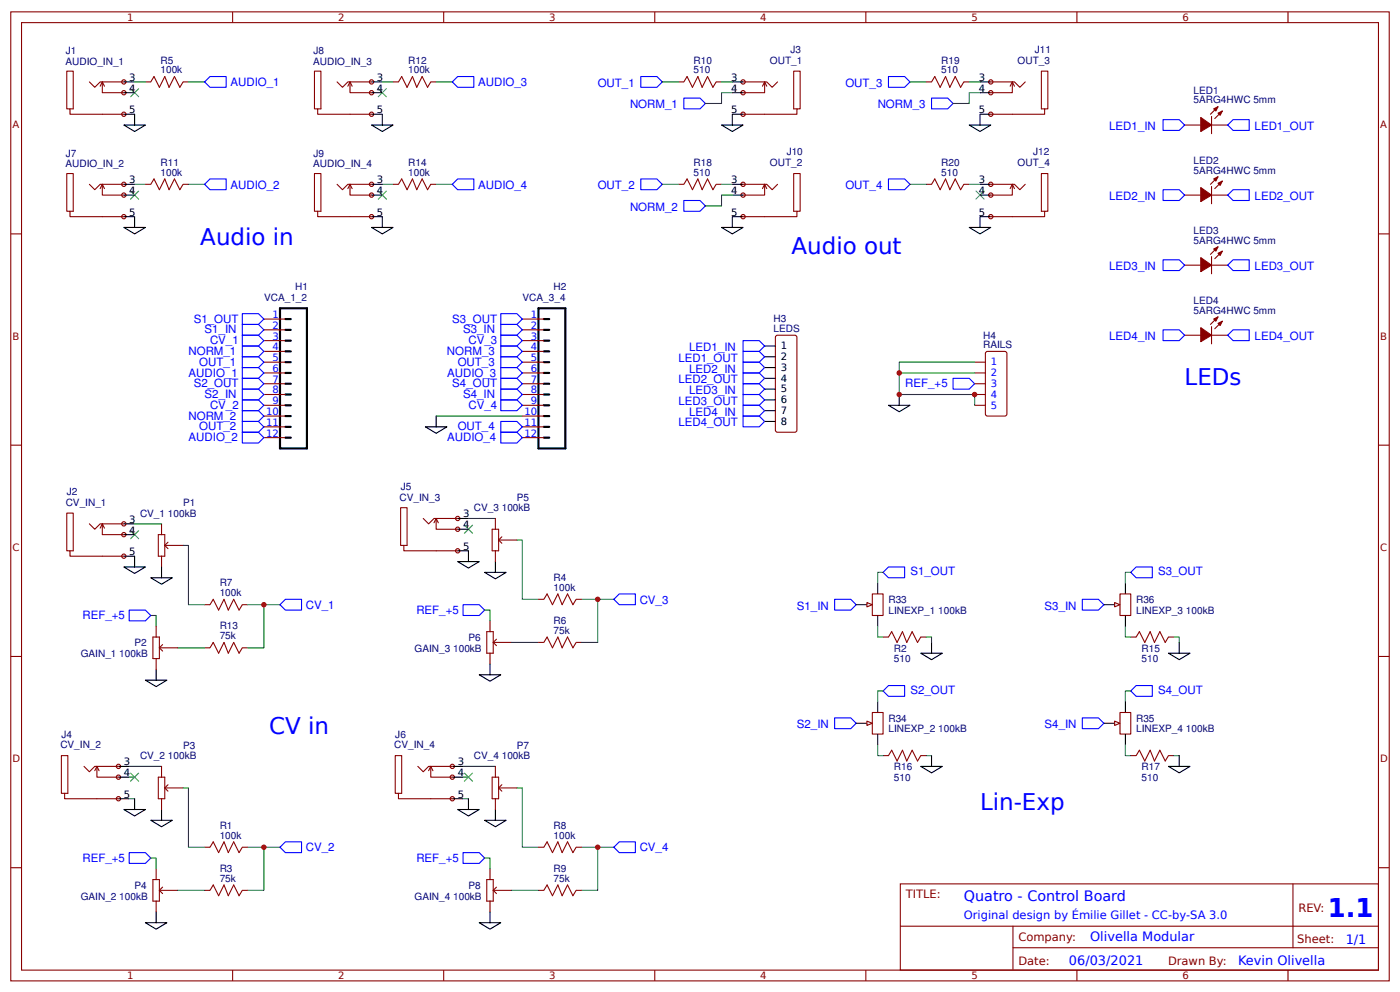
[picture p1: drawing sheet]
<svg xmlns="http://www.w3.org/2000/svg" width="344mm" height="243mm" viewBox="0 0 344 243" stroke-linecap="round" stroke-linejoin="round" font-family="sans-serif">
<g fill="none" stroke="#800" stroke-width=".26">
<path d="M2.6 2.9h338.7v237.9h-338.7zM5.3 5.6h333.4v232.5h-333.4zM57.1 2.9v2.7M109 2.9v2.7M160.9 2.9v2.7M212.7 2.9v2.7M264.6 2.9v2.7M316.4 2.9v2.7M35.7 20.1h1.3l.8-1.3 1.4 2.6 1.3-2.6 1 2.6 1.4-2.6 1.3 2.6 .8-1.3h1.3M96.6 20.1h1.3l.8-1.3 1.3 2.6 1.3-2.6 1.1 2.6 1.3-2.6 1.3 2.6 .8-1.3h1.4M166.7 20.1h1.3l.8-1.3 1.3 2.6 1.3-2.6 1.1 2.6 1.3-2.6 1.4 2.6 .7-1.3h1.4M227.5 20.1h1.4l.8-1.3 1.3 2.6 1.3-2.6 1.1 2.6 1.3-2.6 1.3 2.6 .8-1.3h1.3"/>
<path d="M291 30.7h4M297.7 30.7h3.9M297.7 28.6v4.2M299.2 26.2l-1.8 1.8M300.3 27.3l-1.9 1.8M2.6 57.4h2.7M35.7 45.2h1.3l.8-1.3 1.4 2.7 1.3-2.7 1 2.7 1.4-2.7 1.3 2.7 .8-1.4h1.3M96.6 45.2h1.3l.8-1.3 1.3 2.7 1.3-2.7 1.1 2.7 1.3-2.7 1.3 2.7 .8-1.4h1.4M166.7 45.2h1.3l.8-1.3 1.3 2.7 1.3-2.7 1.1 2.7 1.3-2.7 1.4 2.7 .7-1.4h1.4M227.5 45.2h1.4l.8-1.3 1.3 2.7 1.3-2.7 1.1 2.7 1.3-2.7 1.3 2.7 .8-1.4h1.3M291 47.9h4M297.7 45.8v4.2"/>
<path d="M297.7 47.9h3.9M299.2 43.4l-1.8 1.8M300.3 44.4l-1.9 1.9M338.7 57.4h2.6M291 65.1h4M297.7 63v4.2M297.7 65.1h3.9M299.2 60.6l-1.8 1.8M299.2 77.8l-1.8 1.8M300.3 61.6l-1.9 1.9M300.3 78.8l-1.9 1.9M239.4 88.9h2.7"/>
<path d="M239.4 91.5h2.7M239.4 94.2h2.7M239.4 96.8h2.7M239.4 99.5h2.7M242.2 86.5l.4-.2h4.3l.4 .2 .1 15.1-.3 .5h-4.5l-.4-.2zM291 82.3h4M297.7 80.2v4.2M297.7 82.3h3.9M2.6 109.3h2.7M338.7 109.3h2.6M38.9 131.2h1.6v5.3h-1.6zM39.7 128.6v2.6"/>
<path d="M39.7 136.5v2.7M40.7 133.9h4.3M41.3 133.1l-.8 .8 .8 .8M120.9 129.9h1.6v5.3h-1.6zM121.7 127.3v2.6M121.7 135.2v2.6M122.8 132.6h4.2M123.3 131.8l-.8 .8 .8 .7M37.6 156.4h1.6v5.3h-1.6zM38.4 153.7v2.7M39.4 159h4.3M40 158.2l-.8 .8 .8 .8"/>
<path d="M50.3 159h1.3l.8-1.3 1.3 2.6 1.3-2.6 1.1 2.6 1.3-2.6 1.3 2.6 .8-1.3h1.4M50.3 148.4h1.3l.8-1.3 1.3 2.7 1.3-2.7 1.1 2.7 1.3-2.7 1.3 2.7 .8-1.4h1.4M119.6 155h1.6v5.3h-1.6zM120.4 152.4v2.6M121.4 157.7h4.3M122 156.9l-.8 .8 .8 .8M132.3 147.1h1.3l.8-1.3 1.3 2.6 1.4-2.6 1 2.6 1.3-2.6 1.4 2.6 .8-1.3h1.3M132.3 157.7h1.3l.8-1.3 1.3 2.6 1.4-2.6 1 2.6 1.3-2.6 1.4 2.6 .8-1.3h1.3M214.3 145.8h2.7v5.3h-2.7zM217 156.4h1.3l.8-1.4 1.3 2.7 1.3-2.7 1.1 2.7 1.3-2.7 1.3 2.7 .8-1.3h1.3M277.8 156.4h1.3l.8-1.4 1.4 2.7 1.3-2.7 1 2.7 1.4-2.7 1.3 2.7 .8-1.3h1.3M2.6 161.1h2.7"/>
<path d="M38.4 161.7v2.6M120.4 160.3v2.7M338.7 161.1h2.6M38.9 190.8h1.6v5.3h-1.6zM39.7 188.1v2.7M39.7 196.1v2.6M40.7 193.4h4.3M41.3 192.6l-.8 .8 .8 .8M120.9 190.8h1.6v5.3h-1.6zM121.7 188.1v2.7M121.7 196.1v2.6M122.8 193.4h4.2"/>
<path d="M123.3 192.6l-.8 .8 .8 .8M217 185.5h1.3l.8-1.4 1.3 2.7 1.3-2.7 1.1 2.7 1.3-2.7 1.3 2.7 .8-1.3h1.3M277.8 185.5h1.3l.8-1.4 1.4 2.7 1.3-2.7 1 2.7 1.4-2.7 1.3 2.7 .8-1.3h1.3M2.6 213h2.7M37.6 215.9h1.6v5.3h-1.6zM38.4 213.3v2.6M39.4 218.5h4.3M40 217.8l-.8 .7 .8 .8M50.3 208h1.3l.8-1.4 1.3 2.7 1.3-2.7 1.1 2.7 1.3-2.7 1.3 2.7 .8-1.3h1.4M50.3 218.5h1.3l.8-1.3 1.3 2.7 1.3-2.7 1.1 2.7 1.3-2.7 1.3 2.7 .8-1.4h1.4M119.6 215.9h1.6v5.3h-1.6zM120.4 213.3v2.6"/>
<path d="M121.4 218.5h4.3M122 217.8l-.8 .7 .8 .8M132.3 208h1.3l.8-1.4 1.3 2.7 1.4-2.7 1 2.7 1.3-2.7 1.4 2.7 .8-1.3h1.3M132.3 218.5h1.3l.8-1.3 1.3 2.7 1.4-2.7 1 2.7 1.3-2.7 1.4 2.7 .8-1.4h1.3M221.2 217h117.5v21.1h-117.5zM317.7 217v15.6M338.7 213h2.6M38.4 221.2v2.6M57.1 238.1v2.7M109 238.1v2.7M120.4 221.2v2.6M160.9 238.1v2.7"/>
<path d="M212.7 238.1v2.7M221.2 227.3h117.4M248.9 232.6h89.7M248.9 227.3v10.6M264.6 238.1v2.7M316.4 238.1v2.7"/>
</g>
<g fill="none" stroke="#080" stroke-width=".26">
<path d="M33.1 20.1h2.6M46.3 20.1h4M93.9 20.1h2.7M107.2 20.1h3.9M162.7 20.1h4M177.3 20.1h2.6M179.9 22.8h-2.6v2.6h-4M223.6 20.1h3.9M238.1 20.1h2.7M240.8 22.8h-2.7v2.6h-3.9M33.1 45.2h2.6M46.3 45.2h4"/>
<path d="M93.9 45.2h2.7M107.2 45.2h3.9M162.7 45.2h4M177.3 45.2h2.6M179.9 47.9h-2.6v2.6h-4M223.6 45.2h3.9M238.1 45.2h2.7M239.4 91.5h-18.5v5.3h18.5v2.7M33.1 128.6h6.6M45 133.9h1.3v14.5h4M115.1 127.3h6.6M127 132.6h1.3v14.5h4"/>
<path d="M37 151.1h1.4v2.6M43.7 159h6.6M60.9 148.4h3.9v10.6h-3.9M64.8 148.4h4M119.1 149.8h1.3v2.6M125.7 157.7h6.6M142.9 147.1h3.9v10.6h-3.9M146.8 147.1h4M227.5 156.4h1.4v1.3M288.4 156.4h1.3v1.3M31.7 196.1h1.4M31.7 190.8h1.4"/>
<path d="M31.7 188.1h8M45 193.4h1.3v14.6h4M113.8 196.1h1.3M113.8 190.8h1.3M113.8 188.1h7.9M127 193.4h1.3v14.6h4M227.5 185.5h1.4M288.4 185.5h1.3M37 210.6h1.4v2.7M43.7 218.5h6.6M60.9 208h3.9v10.5h-3.9M64.8 208h4"/>
<path d="M119.1 210.6h1.3v2.7M125.7 218.5h6.6M142.9 208h3.9v10.5h-3.9M146.8 208h4"/>
</g>
<g fill="none" stroke="#000" stroke-width=".26">
<path d="M30.4 30.7h5.3l-2.6 1.6zM33.1 28v2.7M91.3 30.7h5.3l-2.7 1.6zM93.9 28v2.7M177.3 30.7h5.3l-2.7 1.6zM179.9 28v2.7M238.1 30.7h5.3l-2.6 1.6zM240.8 28v2.7M30.4 55.8h5.3l-2.6 1.6zM33.1 53.2v2.6M91.3 55.8h5.3l-2.7 1.6zM93.9 53.2v2.6"/>
<path d="M177.3 55.8h5.3l-2.7 1.6zM179.9 53.2v2.6M238.1 55.8h5.3l-2.6 1.6zM240.8 53.2v2.6M218.3 99.5h5.3l-2.7 1.6zM220.9 96.8v2.7M30.4 139.2h5.3l-2.6 1.6zM33.1 136.5v2.7M39.7 139.2v2.6M112.4 137.8h5.3l-2.6 1.6zM115.1 135.2v2.6M121.7 137.8v2.7"/>
<path d="M37 141.8h5.3l-2.6 1.6zM119.1 140.5h5.3l-2.7 1.6zM210.3 148.4h2.7M215.6 143.1v2.7M215.6 151.1v2.6M228.9 157.7v2.6M289.7 157.7v2.6M35.7 167h5.3l-2.6 1.5zM38.4 164.3v2.7M117.7 165.6h5.3l-2.6 1.6zM120.4 163v2.6M226.2 160.3h5.3l-2.6 1.6z"/>
<path d="M287.1 160.3h5.3l-2.7 1.6zM30.4 198.7h5.3l-2.6 1.6zM33.1 196.1v2.6M39.7 198.7v2.6M112.4 198.7h5.3l-2.6 1.6zM115.1 196.1v2.6M121.7 198.7v2.6M226.2 188.1h5.3l-2.6 1.6zM228.9 185.5v2.6M287.1 188.1h5.3l-2.7 1.6zM289.7 185.5v2.6M37 201.3h5.3l-2.6 1.6z"/>
<path d="M119.1 201.3h5.3l-2.7 1.6zM35.7 226.5h5.3l-2.6 1.6zM38.4 223.8v2.7M117.7 226.5h5.3l-2.6 1.6zM120.4 223.8v2.7"/>
</g>
<g fill="none" stroke="#00f" stroke-width=".26">
<path d="M157.4 18.8h4l1.3 1.3-1.3 1.3h-4zM218.3 18.8h3.9l1.4 1.3-1.4 1.3h-3.9zM50.3 20.1l1.3-1.3h4v2.6h-4zM111.1 20.1l1.3-1.3h4v2.6h-4zM168 24.1h4l1.3 1.3-1.3 1.3h-4zM228.9 24.1h3.9l1.4 1.3-1.4 1.3h-3.9zM50.3 45.2l1.3-1.3h4v2.7h-4zM111.1 45.2l1.3-1.3h4v2.7h-4zM157.4 43.9h4l1.3 1.3-1.3 1.4h-4zM168 49.2h4l1.3 1.3-1.3 1.4h-4zM218.3 43.9h3.9l1.4 1.3-1.4 1.4h-3.9zM234.2 92.9h3.9l1.3 1.3-1.3 1.3h-3.9z"/>
<path d="M31.7 149.8h4l1.3 1.3-1.3 1.3h-4zM68.8 148.4l1.3-1.3h4v2.7h-4zM113.8 148.4h3.9l1.4 1.4-1.4 1.3h-3.9zM150.8 147.1l1.3-1.3h4v2.6h-4zM205.1 147.1h3.9l1.3 1.3-1.3 1.4h-3.9zM217 140.5l1.3-1.3h3.9v2.6h-3.9zM265.9 147.1h4l1.3 1.3-1.3 1.4h-4zM277.8 140.5l1.3-1.3h4v2.6h-4zM205.1 176.2h3.9l1.3 1.3-1.3 1.4h-3.9zM217 169.6l1.3-1.3h3.9v2.6h-3.9zM265.9 176.2h4l1.3 1.3-1.3 1.4h-4zM279.1 168.3h4v2.6h-4l-1.3-1.3z"/>
<path d="M31.7 209.3h4l1.3 1.3-1.3 1.3h-4zM68.8 208l1.3-1.4h4v2.7h-4zM113.8 209.3h3.9l1.4 1.3-1.4 1.3h-3.9zM150.8 208l1.3-1.4h4v2.7h-4z"/>
</g>
<g fill="#000" stroke="#3c3" stroke-width=".26">
<path d="M32 21.7l2.1 2.1zM32 23.8l2.1-2.1z"/>
<path d="M92.9 21.7l2.1 2.1zM95 21.7l-2.1 2.1z"/>
<path d="M32 46.8l2.1 2.1zM34.1 46.8l-2.1 2.1z"/>
<path d="M92.9 46.8l2.1 2.1zM95 46.8l-2.1 2.1z"/>
<path d="M239.7 46.8l2.1 2.1zM241.8 46.8l-2.1 2.1z"/>
<path d="M32 130.2l2.1 2.1zM34.1 130.2l-2.1 2.1z"/>
<path d="M114 128.9l2.2 2.1zM116.2 128.9l-2.2 2.1z"/>
<path d="M32 189.7l2.1 2.1zM34.1 189.7l-2.1 2.1z"/>
<path d="M114 189.7l2.2 2.1zM116.2 189.7l-2.2 2.1z"/>
</g>
<g fill="#800" stroke="#800" stroke-width=".26">
<path d="M299.2 27.8l1.1-.5-.5 1z"/>
<path d="M298.2 26.7l1-.5-.5 1.1z"/>
<path d="M295 28.8l2.7 1.9-2.7 1.6z"/>
<path d="M299.2 45l1.1-.6-.5 1.1z"/>
<path d="M298.2 43.9l1-.5-.5 1z"/>
<path d="M295 46l2.7 1.9-2.7 1.6z"/>
<path d="M299.2 62.2l1.1-.6-.5 1.1z"/>
<path d="M298.2 61.1l1-.5-.5 1z"/>
<path d="M295 63.2l2.7 1.9-2.7 1.6z"/>
<path d="M299.2 79.4l1.1-.6-.5 1.1z"/>
<path d="M298.2 78.3l1-.5-.5 1z"/>
<path d="M295 80.4l2.7 1.9-2.7 1.6z"/>
</g>
<path d="M213 147.9l1.3 .5-1.3 .6z" fill="#efefef" stroke="#800" stroke-width=".26"/>
<path d="M210.3 177.5h2.7M215.6 172.2v2.7M215.6 180.2v2.6" fill="none" stroke="#000" stroke-width=".26"/>
<path d="M214.3 174.9h2.7v5.3h-2.7z" fill="none" stroke="#800" stroke-width=".26"/>
<path d="M213 177l1.3 .5-1.3 .6z" fill="#efefef" stroke="#800" stroke-width=".26"/>
<path d="M271.2 177.5h2.6M276.5 172.2v2.7M276.5 180.2v2.6" fill="none" stroke="#000" stroke-width=".26"/>
<path d="M275.2 174.9h2.6v5.3h-2.6z" fill="none" stroke="#800" stroke-width=".26"/>
<path d="M273.8 177l1.4 .5-1.4 .6z" fill="#efefef" stroke="#800" stroke-width=".26"/>
<path d="M271.2 148.4h2.6M276.5 143.1v2.7M276.5 151.1v2.6" fill="none" stroke="#000" stroke-width=".26"/>
<path d="M275.2 145.8h2.6v5.3h-2.6z" fill="none" stroke="#800" stroke-width=".26"/>
<path d="M273.8 147.9l1.4 .5-1.4 .6z" fill="#efefef" stroke="#800" stroke-width=".26"/>
<path d="M239.4 88.9h-18.5v2.6M215.6 153.7v2.7h1.4M217 140.5h-1.4v2.6M276.5 153.7v2.7h1.3M277.8 140.5h-1.3v2.6M217 169.6h-1.4v2.6M277.8 169.6h-1.3v2.6M215.6 182.8v2.7h1.4M276.5 182.8v2.7h1.3" fill="none" stroke="#080" stroke-width=".26"/>
<g fill="none" stroke="#00f" stroke-width=".26">
<path d="M285.8 29.4h3.9l1.3 1.3-1.3 1.3h-3.9zM302.9 29.4h4v2.6h-4l-1.3-1.3zM285.8 46.6h3.9l1.3 1.3-1.3 1.3h-3.9zM302.9 46.6h4v2.6h-4l-1.3-1.3zM285.8 63.8h3.9l1.3 1.3-1.3 1.3h-3.9zM301.6 65.1l1.3-1.3h4v2.6h-4zM182.6 91.5h3.9l1.4 1.4-1.4 1.3h-3.9zM182.6 88.9h3.9l1.4 1.3-1.4 1.3h-3.9zM182.6 86.3h3.9l1.4 1.3-1.4 1.3h-3.9zM182.6 83.6h3.9l1.4 1.3-1.4 1.4h-3.9zM182.6 94.2h3.9l1.4 1.3-1.4 1.3h-3.9zM182.6 96.8h3.9l1.4 1.4-1.4 1.3h-3.9z"/>
<path d="M182.6 99.5h3.9l1.4 1.3-1.4 1.3h-3.9zM285.8 81h3.9l1.3 1.3-1.3 1.3h-3.9zM302.9 81h4v2.6h-4l-1.3-1.3zM182.6 102.1h3.9l1.4 1.4-1.4 1.3h-3.9z"/>
</g>
<path d="M190.6 82.5l.4-.2h4.3l.4 .2 .1 .3v22.8l-.1 .2-.4 .3h-4.3l-.4-.3-.1-.2z" fill="none" stroke="#800" stroke-width=".26"/>
<path d="M187.9 84.9h2.6M187.9 87.6h2.6M187.9 90.2h2.6M187.9 92.9h2.6M187.9 95.5h2.6M187.9 98.2h2.6M187.9 100.8h2.6M187.9 103.5h2.6" fill="none" stroke="#000" stroke-width=".26"/>
<g fill="#efefef" stroke="#800" stroke-width=".26">
<circle cx="30.4" cy="128.6" r=".53"/>
<circle cx="30.4" cy="131.2" r=".53"/>
<circle cx="30.4" cy="136.5" r=".53"/>
</g>
<path d="M30.4 131.2h2.7M30.4 128.6h2.7M30.4 136.5h2.7" fill="none" stroke="#000" stroke-width=".26"/>
<path d="M17.2 135.2h.8v-9.3h-1.6v9.3h.8v1.3h13.2M22 128.6l1.3 1.3 1.3-1.3h5.8M25.1 128.6v2.6h5.3M25.1 128.6l.6 1M25.1 128.6l-.5 1" fill="none" stroke="#800" stroke-width=".26"/>
<g fill="#efefef" stroke="#800" stroke-width=".26">
<circle cx="112.4" cy="127.3" r=".53"/>
<circle cx="112.4" cy="129.9" r=".53"/>
<circle cx="112.4" cy="135.2" r=".53"/>
</g>
<path d="M112.4 129.9h2.7M112.4 127.3h2.7M112.4 135.2h2.7" fill="none" stroke="#000" stroke-width=".26"/>
<path d="M99.2 133.9h.8v-9.3h-1.6v9.3h.8v1.3h13.2M104 127.3l1.3 1.3 1.3-1.3h5.8M107.2 127.3v2.6h5.2M107.2 127.3l.5 1M107.2 127.3l-.6 1" fill="none" stroke="#800" stroke-width=".26"/>
<g fill="#efefef" stroke="#800" stroke-width=".26">
<circle cx="29.1" cy="188.1" r=".53"/>
<circle cx="29.1" cy="190.8" r=".53"/>
<circle cx="29.1" cy="196.1" r=".53"/>
</g>
<path d="M29.1 190.8h2.6M29.1 188.1h2.6M29.1 196.1h2.6" fill="none" stroke="#000" stroke-width=".26"/>
<path d="M15.9 194.7h.8v-9.2h-1.6v9.2h.8v1.4h13.2M20.6 188.1l1.4 1.3 1.3-1.3h5.8M23.8 188.1v2.7h5.3M23.8 188.1l.5 1.1M23.8 188.1l-.5 1.1" fill="none" stroke="#800" stroke-width=".26"/>
<g fill="#efefef" stroke="#800" stroke-width=".26">
<circle cx="111.1" cy="188.1" r=".53"/>
<circle cx="111.1" cy="190.8" r=".53"/>
<circle cx="111.1" cy="196.1" r=".53"/>
</g>
<path d="M111.1 190.8h2.7M111.1 188.1h2.7M111.1 196.1h2.7" fill="none" stroke="#000" stroke-width=".26"/>
<path d="M97.9 194.7h.8v-9.2h-1.6v9.2h.8v1.4h13.2M102.7 188.1l1.3 1.3 1.3-1.3h5.8M105.8 188.1v2.7h5.3M105.8 188.1l.6 1.1M105.8 188.1l-.5 1.1" fill="none" stroke="#800" stroke-width=".26"/>
<g fill="#efefef" stroke="#800" stroke-width=".26">
<circle cx="30.4" cy="20.1" r=".53"/>
<circle cx="30.4" cy="22.8" r=".53"/>
<circle cx="30.4" cy="28" r=".53"/>
</g>
<path d="M30.4 22.8h2.7M30.4 20.1h2.7M30.4 28h2.7" fill="none" stroke="#000" stroke-width=".26"/>
<path d="M17.2 26.7h.8v-9.2h-1.6v9.2h.8v1.3h13.2M22 20.1l1.3 1.3 1.3-1.3h5.8M25.1 20.1v2.7h5.3M25.1 20.1l.6 1.1M25.1 20.1l-.5 1.1" fill="none" stroke="#800" stroke-width=".26"/>
<g fill="#efefef" stroke="#800" stroke-width=".26">
<circle cx="30.4" cy="45.2" r=".53"/>
<circle cx="30.4" cy="47.9" r=".53"/>
<circle cx="30.4" cy="53.2" r=".53"/>
</g>
<path d="M30.4 47.9h2.7M30.4 45.2h2.7M30.4 53.2h2.7" fill="none" stroke="#000" stroke-width=".26"/>
<path d="M17.2 51.9h.8v-9.3h-1.6v9.3h.8v1.3h13.2M22 45.2l1.3 1.4 1.3-1.4h5.8M25.1 45.2v2.7h5.3M25.1 45.2l.6 1.1M25.1 45.2l-.5 1.1" fill="none" stroke="#800" stroke-width=".26"/>
<g fill="#efefef" stroke="#800" stroke-width=".26">
<circle cx="91.3" cy="20.1" r=".53"/>
<circle cx="91.3" cy="22.8" r=".53"/>
<circle cx="91.3" cy="28" r=".53"/>
</g>
<path d="M91.3 22.8h2.6M91.3 20.1h2.6M91.3 28h2.6" fill="none" stroke="#000" stroke-width=".26"/>
<path d="M78.1 26.7h.7v-9.2h-1.5v9.2h.8v1.3h13.2M82.8 20.1l1.3 1.3 1.4-1.3h5.8M86 20.1v2.7h5.3M86 20.1l.5 1.1M86 20.1l-.5 1.1" fill="none" stroke="#800" stroke-width=".26"/>
<g fill="#efefef" stroke="#800" stroke-width=".26">
<circle cx="91.3" cy="45.2" r=".53"/>
<circle cx="91.3" cy="47.9" r=".53"/>
<circle cx="91.3" cy="53.2" r=".53"/>
</g>
<path d="M91.3 47.9h2.6M91.3 45.2h2.6M91.3 53.2h2.6" fill="none" stroke="#000" stroke-width=".26"/>
<path d="M78.1 51.9h.7v-9.3h-1.5v9.3h.8v1.3h13.2M82.8 45.2l1.3 1.4 1.4-1.4h5.8M86 45.2v2.7h5.3M86 45.2l.5 1.1M86 45.2l-.5 1.1" fill="none" stroke="#800" stroke-width=".26"/>
<g fill="#efefef" stroke="#800" stroke-width=".26">
<circle cx="182.6" cy="20.1" r=".53"/>
<circle cx="182.6" cy="22.8" r=".53"/>
<circle cx="182.6" cy="28" r=".53"/>
</g>
<path d="M179.9 22.8h2.7M179.9 20.1h2.7M179.9 28h2.7" fill="none" stroke="#000" stroke-width=".26"/>
<path d="M182.6 20.1h5.8l1.3 1.3 1.3-1.3M187.9 20.1v2.7h-5.3M187.9 20.1l-.6 1.1M187.9 20.1l.5 1.1M195.8 26.7h-.8v-9.2h1.6v9.2h-.8v1.3h-13.2" fill="none" stroke="#800" stroke-width=".26"/>
<g fill="#efefef" stroke="#800" stroke-width=".26">
<circle cx="182.6" cy="45.2" r=".53"/>
<circle cx="182.6" cy="47.9" r=".53"/>
<circle cx="182.6" cy="53.2" r=".53"/>
</g>
<path d="M179.9 47.9h2.7M179.9 45.2h2.7M179.9 53.2h2.7" fill="none" stroke="#000" stroke-width=".26"/>
<path d="M182.6 45.2h5.8l1.3 1.4 1.3-1.4M187.9 45.2v2.7h-5.3M187.9 45.2l-.6 1.1M187.9 45.2l.5 1.1M195.8 51.9h-.8v-9.3h1.6v9.3h-.8v1.3h-13.2" fill="none" stroke="#800" stroke-width=".26"/>
<g fill="#efefef" stroke="#800" stroke-width=".26">
<circle cx="243.4" cy="20.1" r=".53"/>
<circle cx="243.4" cy="22.8" r=".53"/>
<circle cx="243.4" cy="28" r=".53"/>
</g>
<path d="M240.8 22.8h2.6M240.8 20.1h2.6M240.8 28h2.6" fill="none" stroke="#000" stroke-width=".26"/>
<path d="M243.4 20.1h5.8l1.4 1.3 1.3-1.3M248.7 20.1v2.7h-5.3M248.7 20.1l-.5 1.1M248.7 20.1l.5 1.1M256.6 26.7h-.7v-9.2h1.5v9.2h-.8v1.3h-13.2" fill="none" stroke="#800" stroke-width=".26"/>
<g fill="#efefef" stroke="#800" stroke-width=".26">
<circle cx="243.4" cy="45.2" r=".53"/>
<circle cx="243.4" cy="47.9" r=".53"/>
<circle cx="243.4" cy="53.2" r=".53"/>
</g>
<path d="M240.8 47.9h2.6M240.8 45.2h2.6M240.8 53.2h2.6M104.5 104.8h5.3l-2.6 1.6zM107.2 102.1v2.7" fill="none" stroke="#000" stroke-width=".26"/>
<g fill="none" stroke="#800" stroke-width=".26">
<path d="M243.4 45.2h5.8l1.4 1.4 1.3-1.4M248.7 45.2v2.7h-5.3M248.7 45.2l-.5 1.1M248.7 45.2l.5 1.1M256.6 51.9h-.7v-9.3h1.5v9.3h-.8v1.3h-13.2M64.8 78.3h5.3M128.3 78.3h5.3M64.8 81h5.3M64.8 83.6h5.3M64.8 86.3h5.3M64.8 88.9h5.3M64.8 91.5h5.3"/>
<path d="M64.8 94.2h5.3M64.8 96.8h5.3M64.8 99.5h5.3M128.3 81h5.3M128.3 83.6h5.3M128.3 86.3h5.3M128.3 88.9h5.3M128.3 91.5h5.3M128.3 94.2h5.3M128.3 96.8h5.3M128.3 99.5h5.3M64.8 102.1h5.3"/>
<path d="M64.8 104.8h5.3M64.8 107.4h5.3M128.3 102.1h5.3M128.3 104.8h5.3M128.3 107.4h5.3"/>
</g>
<g fill="none" stroke="#000" stroke-width=".53">
<path d="M68.8 75.7h6.6v34.4h-6.6zM70.1 78.3h1.3M132.3 75.7h6.6v34.4h-6.6zM133.6 78.3h1.3M70.1 83.6h1.3M70.1 81h1.3M70.1 88.9h1.3M70.1 86.3h1.3M70.1 91.5h1.3M70.1 94.2h1.3M70.1 96.8h1.3M70.1 99.5h1.3"/>
<path d="M133.6 83.6h1.3M133.6 81h1.3M133.6 88.9h1.3M133.6 86.3h1.3M133.6 91.5h1.3M133.6 94.2h1.3M133.6 96.8h1.3M133.6 99.5h1.3M70.1 102.1h1.3M70.1 104.8h1.3M70.1 107.4h1.3M133.6 102.1h1.3"/>
<path d="M133.6 104.8h1.3M133.6 107.4h1.3"/>
</g>
<g fill="none" stroke="#00f" stroke-width=".26">
<path d="M59.5 77h4l1.3 1.3-1.3 1.3h-4zM59.5 79.6h4l1.3 1.4-1.3 1.3h-4zM123 77h4l1.3 1.3-1.3 1.3h-4zM123 79.6h4l1.3 1.4-1.3 1.3h-4zM59.5 92.9h4l1.3 1.3-1.3 1.3h-4zM59.5 95.5h4l1.3 1.3-1.3 1.4h-4zM59.5 98.2h4l1.3 1.3-1.3 1.3h-4zM59.5 82.3h4l1.3 1.3-1.3 1.3h-4zM59.5 87.6h4l1.3 1.3-1.3 1.3h-4zM59.5 84.9h4l1.3 1.4-1.3 1.3h-4zM59.5 90.2h4l1.3 1.3-1.3 1.4h-4zM123 98.2h4l1.3 1.3-1.3 1.3h-4z"/>
<path d="M123 95.5h4l1.3 1.3-1.3 1.4h-4zM123 92.9h4l1.3 1.3-1.3 1.3h-4zM123 90.2h4l1.3 1.3-1.3 1.4h-4zM123 87.6h4l1.3 1.3-1.3 1.3h-4zM123 84.9h4l1.3 1.4-1.3 1.3h-4zM123 82.3h4l1.3 1.3-1.3 1.3h-4zM59.5 103.5h4l1.3 1.3-1.3 1.3h-4zM59.5 100.8h4l1.3 1.3-1.3 1.4h-4zM59.5 106.1h4l1.3 1.3-1.3 1.3h-4zM123 103.5h4l1.3 1.3-1.3 1.3h-4zM123 106.1h4l1.3 1.3-1.3 1.3h-4z"/>
</g>
<path d="M107.2 102.1h21.1" fill="none" stroke="#080" stroke-width=".26"/>
<g fill="#c00">
<circle cx="146.8" cy="208" r=".66"/>
<circle cx="64.8" cy="208" r=".66"/>
<circle cx="64.8" cy="148.4" r=".66"/>
<circle cx="146.8" cy="147.1" r=".66"/>
<circle cx="220.9" cy="96.8" r=".66"/>
<circle cx="239.4" cy="96.8" r=".66"/>
<circle cx="220.9" cy="91.5" r=".66"/>
</g>
<text font-size="6.3" fill="#00f" x="326.2" y="225">1.1</text>
<g font-size="5.6" fill="#00f">
<text x="49.2" y="60.1">Audio in</text>
<text x="194.5" y="62.4">Audio out</text>
<text x="291" y="94.5">LEDs</text>
<text x="66.1" y="180.2">CV in</text>
<text x="240.8" y="198.7">Lin-Exp</text>
</g>
<text font-size="3.5" fill="#00f" x="236.8" y="221.2">Quatro - Control Board</text>
<g font-size="3.2" fill="#00f">
<text x="267.8" y="231.1">Olivella Modular</text>
<text x="330.6" y="231.6">1/1</text>
<text x="262.6" y="236.9">06/03/2021</text>
<text x="304.2" y="236.9">Kevin Olivella</text>
</g>
<g font-size="2.8" fill="#00f">
<text x="56.6" y="21.1">AUDIO_1</text>
<text x="117.5" y="21.1">AUDIO_3</text>
<text x="146.8" y="21.4">OUT_1</text>
<text x="207.7" y="21.4">OUT_3</text>
<text x="154.8" y="26.6">NORM_1</text>
<text x="215.6" y="26.6">NORM_3</text>
<text x="272.5" y="31.9">LED1_IN</text>
<text x="308.2" y="31.9">LED1_OUT</text>
<text x="56.6" y="46.3">AUDIO_2</text>
<text x="117.5" y="46.3">AUDIO_4</text>
<text x="146.8" y="46.5">OUT_2</text>
<text x="207.7" y="46.5">OUT_4</text>
<text x="154.8" y="51.8">NORM_2</text>
<text x="272.5" y="49.1">LED2_IN</text>
<text x="308.2" y="49.1">LED2_OUT</text>
<text x="272.5" y="66.3">LED3_IN</text>
<text x="308.2" y="66.3">LED3_OUT</text>
<text x="47.6" y="79.2">S1_OUT</text>
<text x="50.3" y="81.9">S1_IN</text>
<text x="111.1" y="79.2">S3_OUT</text>
<text x="113.8" y="81.9">S3_IN</text>
<text x="272.5" y="83.5">LED4_IN</text>
<text x="308.2" y="83.5">LED4_OUT</text>
<text x="46.3" y="87.1">NORM_1</text>
<text x="49" y="89.8">OUT_1</text>
<text x="51.6" y="84.5">CV_1</text>
<text x="109.8" y="87.1">NORM_3</text>
<text x="112.5" y="89.8">OUT_3</text>
<text x="115.1" y="84.5">CV_3</text>
<text x="166.7" y="88.8">LED1_OUT</text>
<text x="169.3" y="86.1">LED1_IN</text>
<text x="46.4" y="92.4">AUDIO_1</text>
<text x="47.6" y="95.1">S2_OUT</text>
<text x="109.9" y="92.4">AUDIO_3</text>
<text x="111.1" y="95.1">S4_OUT</text>
<text x="166.7" y="94.1">LED2_OUT</text>
<text x="169.3" y="91.5">LED2_IN</text>
<text x="222.4" y="94.9">REF_+5</text>
<text x="50.3" y="97.7">S2_IN</text>
<text x="51.6" y="100.3">CV_2</text>
<text x="113.8" y="97.7">S4_IN</text>
<text x="115.1" y="100.3">CV_4</text>
<text x="166.7" y="99.4">LED3_OUT</text>
<text x="169.3" y="96.7">LED3_IN</text>
<text x="46.3" y="103">NORM_2</text>
<text x="49" y="105.7">OUT_2</text>
<text x="112.5" y="105.7">OUT_4</text>
<text x="166.7" y="104.7">LED4_OUT</text>
<text x="169.3" y="102">LED4_IN</text>
<text x="46.4" y="108.3">AUDIO_2</text>
<text x="109.9" y="108.3">AUDIO_4</text>
<text x="223.7" y="141.2">S1_OUT</text>
<text x="284.5" y="141.2">S3_OUT</text>
<text x="75.1" y="149.5">CV_1</text>
<text x="157.2" y="148.1">CV_3</text>
<text x="195.8" y="149.7">S1_IN</text>
<text x="256.6" y="149.7">S3_IN</text>
<text x="20.3" y="152">REF_+5</text>
<text x="102.3" y="150.7">REF_+5</text>
<text x="223.7" y="170.3">S2_OUT</text>
<text x="284.5" y="170.3">S4_OUT</text>
<text x="195.8" y="178.8">S2_IN</text>
<text x="256.6" y="178.8">S4_IN</text>
<text x="75.1" y="209">CV_2</text>
<text x="157.2" y="209">CV_4</text>
<text x="20.3" y="211.5">REF_+5</text>
<text x="102.3" y="211.5">REF_+5</text>
<text x="236.8" y="225.7">Original design by Émilie Gillet - CC-by-SA 3.0</text>
</g>
<g font-size="2.8" fill="#800">
<text x="222.5" y="220.4">TITLE:</text>
<text x="319" y="223.9">REV:</text>
<text x="250.2" y="231">Company:</text>
<text x="318.7" y="231.5">Sheet:</text>
<text x="250.2" y="236.8">Date:</text>
<text x="287" y="236.9">Drawn By:</text>
</g>
<g font-size="2.5" fill="#800">
<text x="31.2" y="5.2">1</text>
<text x="83.1" y="5.2">2</text>
<text x="134.9" y="5.2">3</text>
<text x="186.8" y="5.2">4</text>
<text x="238.7" y="5.2">5</text>
<text x="290.5" y="5.2">6</text>
<text x="3" y="31.5">A</text>
<text x="339.1" y="31.5">A</text>
<text x="3" y="83.3">B</text>
<text x="339.1" y="83.3">B</text>
<text x="3" y="135.2">C</text>
<text x="339.1" y="135.2">C</text>
<text x="3" y="187.1">D</text>
<text x="339.1" y="187.1">D</text>
<text x="31.2" y="240.4">1</text>
<text x="83.1" y="240.4">2</text>
<text x="134.9" y="240.4">3</text>
<text x="186.8" y="240.4">4</text>
<text x="238.7" y="240.4">5</text>
<text x="290.5" y="240.4">6</text>
</g>
<g font-size="2.5" fill="#000080">
<text x="16.1" y="15.9">AUDIO_IN_1</text>
<text x="16.2" y="13.3">J1</text>
<text x="39.4" y="18">100k</text>
<text x="39.4" y="15.6">R5</text>
<text x="77" y="15.9">AUDIO_IN_3</text>
<text x="77" y="13.3">J8</text>
<text x="100.3" y="18">100k</text>
<text x="100.3" y="15.6">R12</text>
<text x="170.4" y="18">510</text>
<text x="170.4" y="15.6">R10</text>
<text x="189.2" y="15.7">OUT_1</text>
<text x="194.2" y="13">J3</text>
<text x="231.3" y="18">510</text>
<text x="231.3" y="15.6">R19</text>
<text x="250" y="15.7">OUT_3</text>
<text x="254.2" y="13">J11</text>
<text x="293.2" y="23">LED1</text>
<text x="293.2" y="25.4">5ARG4HWC 5mm</text>
<text x="16.1" y="41">AUDIO_IN_2</text>
<text x="16.2" y="38.4">J7</text>
<text x="39.4" y="40.7">R11</text>
<text x="77" y="41">AUDIO_IN_4</text>
<text x="77" y="38.4">J9</text>
<text x="100.3" y="40.7">R14</text>
<text x="170.4" y="40.7">R18</text>
<text x="189.2" y="40.8">OUT_2</text>
<text x="193.3" y="38.2">J10</text>
<text x="231.3" y="40.7">R20</text>
<text x="250" y="40.8">OUT_4</text>
<text x="253.9" y="38.2">J12</text>
<text x="293.2" y="40.2">LED2</text>
<text x="39.4" y="43.1">100k</text>
<text x="100.3" y="43.1">100k</text>
<text x="170.4" y="43.1">510</text>
<text x="231.3" y="43.1">510</text>
<text x="293.2" y="42.6">5ARG4HWC 5mm</text>
<text x="293.2" y="57.4">LED3</text>
<text x="293.2" y="59.8">5ARG4HWC 5mm</text>
<text x="72.5" y="71.2">H1</text>
<text x="136" y="71.2">H2</text>
<text x="64.9" y="73.9">VCA_1_2</text>
<text x="128.4" y="73.9">VCA_3_4</text>
<text x="293.2" y="74.6">LED4</text>
<text x="293.2" y="77">5ARG4HWC 5mm</text>
<text x="190" y="81.5">LEDS</text>
<text x="190" y="79.1">H3</text>
<text x="241.6" y="83.3">H4</text>
<text x="241.6" y="85.5">RAILS</text>
<text x="16.2" y="124.2">CV_IN_1</text>
<text x="16.4" y="121.5">J2</text>
<text x="45" y="124.2">P1</text>
<text x="98.2" y="122.9">CV_IN_3</text>
<text x="98.4" y="120.2">J5</text>
<text x="116.4" y="125.5">CV_3 100kB</text>
<text x="127" y="122.9">P5</text>
<text x="34.4" y="126.8">CV_1 100kB</text>
<text x="54" y="143.9">R7</text>
<text x="136" y="142.6">R4</text>
<text x="54" y="146.3">100k</text>
<text x="136" y="145">100k</text>
<text x="218.3" y="148">R33</text>
<text x="279.1" y="148">R36</text>
<text x="54" y="154.5">R13</text>
<text x="136" y="155.6">75k</text>
<text x="136" y="153.2">R6</text>
<text x="218.3" y="150.7">LINEXP_1 100kB</text>
<text x="279.1" y="150.7">LINEXP_3 100kB</text>
<text x="19.8" y="161.3">GAIN_1 100kB</text>
<text x="33.1" y="158.6">P2</text>
<text x="54" y="156.9">75k</text>
<text x="101.9" y="159.9">GAIN_3 100kB</text>
<text x="115.1" y="157.3">P6</text>
<text x="219.6" y="159.9">R2</text>
<text x="280.5" y="159.9">R15</text>
<text x="219.6" y="162.6">510</text>
<text x="280.5" y="162.6">510</text>
<text x="218.3" y="179.8">LINEXP_2 100kB</text>
<text x="218.3" y="177.1">R34</text>
<text x="279.1" y="179.8">LINEXP_4 100kB</text>
<text x="279.1" y="177.1">R35</text>
<text x="14.8" y="183.7">CV_IN_2</text>
<text x="15.1" y="181.1">J4</text>
<text x="45" y="183.7">P3</text>
<text x="96.8" y="183.7">CV_IN_4</text>
<text x="97.1" y="181.1">J6</text>
<text x="127" y="183.7">P7</text>
<text x="34.4" y="186.4">CV_2 100kB</text>
<text x="116.4" y="186.4">CV_4 100kB</text>
<text x="219.6" y="191.7">510</text>
<text x="219.6" y="189.1">R16</text>
<text x="280.5" y="191.7">510</text>
<text x="280.5" y="189">R17</text>
<text x="54" y="203.5">R1</text>
<text x="136" y="203.5">R8</text>
<text x="54" y="205.8">100k</text>
<text x="136" y="205.8">100k</text>
<text x="54" y="214">R3</text>
<text x="136" y="214">R9</text>
<text x="19.8" y="220.8">GAIN_2 100kB</text>
<text x="33.1" y="218.1">P4</text>
<text x="54" y="216.4">75k</text>
<text x="101.9" y="220.8">GAIN_4 100kB</text>
<text x="115.1" y="218.1">P8</text>
<text x="136" y="216.4">75k</text>
</g>
<g font-size="2.5">
<text x="31.7" y="22.5">4</text>
<text x="31.7" y="19.8">3</text>
<text x="92.6" y="22.5">4</text>
<text x="92.6" y="19.8">3</text>
<text x="179.7" y="22.5">4</text>
<text x="179.7" y="19.8">3</text>
<text x="240.5" y="22.5">4</text>
<text x="240.5" y="19.8">3</text>
<text x="31.7" y="27.8">5</text>
<text x="92.6" y="27.8">5</text>
<text x="179.7" y="27.8">5</text>
<text x="240.5" y="27.8">5</text>
<text x="31.7" y="47.6">4</text>
<text x="31.7" y="45">3</text>
<text x="92.6" y="47.6">4</text>
<text x="92.6" y="45">3</text>
<text x="179.7" y="47.6">4</text>
<text x="179.7" y="45">3</text>
<text x="240.5" y="47.6">4</text>
<text x="240.5" y="45">3</text>
<text x="31.7" y="52.9">5</text>
<text x="92.6" y="52.9">5</text>
<text x="179.7" y="52.9">5</text>
<text x="240.5" y="52.9">5</text>
<text x="191.8" y="85.7">1</text>
<text x="191.8" y="88.4">2</text>
<text x="191.8" y="91">3</text>
<text x="191.8" y="93.7">4</text>
<text x="191.8" y="96.3">5</text>
<text x="191.8" y="99">6</text>
<text x="191.8" y="101.6">7</text>
<text x="191.8" y="104.2">8</text>
<text x="31.7" y="131">4</text>
<text x="31.7" y="128.3">3</text>
<text x="113.8" y="129.6">4</text>
<text x="113.8" y="127">3</text>
<text x="31.7" y="136.3">5</text>
<text x="113.8" y="134.9">5</text>
<text x="30.4" y="190.5">4</text>
<text x="30.4" y="187.9">3</text>
<text x="112.4" y="190.5">4</text>
<text x="112.4" y="187.9">3</text>
<text x="30.4" y="195.8">5</text>
<text x="112.4" y="195.8">5</text>
</g>
<g font-size="2.5" fill="#00f">
<text x="67" y="78.1">1</text>
<text x="67" y="80.7">2</text>
<text x="67" y="83.3">3</text>
<text x="130.5" y="78.1">1</text>
<text x="130.5" y="80.7">2</text>
<text x="130.5" y="83.3">3</text>
<text x="67" y="86">4</text>
<text x="67" y="88.6">5</text>
<text x="130.5" y="86">4</text>
<text x="130.5" y="88.6">5</text>
<text x="243.4" y="89.7">1</text>
<text x="67" y="91.3">6</text>
<text x="67" y="93.9">7</text>
<text x="130.5" y="91.3">6</text>
<text x="130.5" y="93.9">7</text>
<text x="243.4" y="92.3">2</text>
<text x="243.4" y="95">3</text>
<text x="65.4" y="101.9">10</text>
<text x="67" y="96.6">8</text>
<text x="67" y="99.2">9</text>
<text x="128.9" y="101.9">10</text>
<text x="130.5" y="96.6">8</text>
<text x="130.5" y="99.2">9</text>
<text x="243.4" y="97.6">4</text>
<text x="243.4" y="100.3">5</text>
<text x="65.4" y="104.5">11</text>
<text x="65.4" y="107.2">12</text>
<text x="128.9" y="104.5">11</text>
<text x="128.9" y="107.2">12</text>
</g>
</svg>
